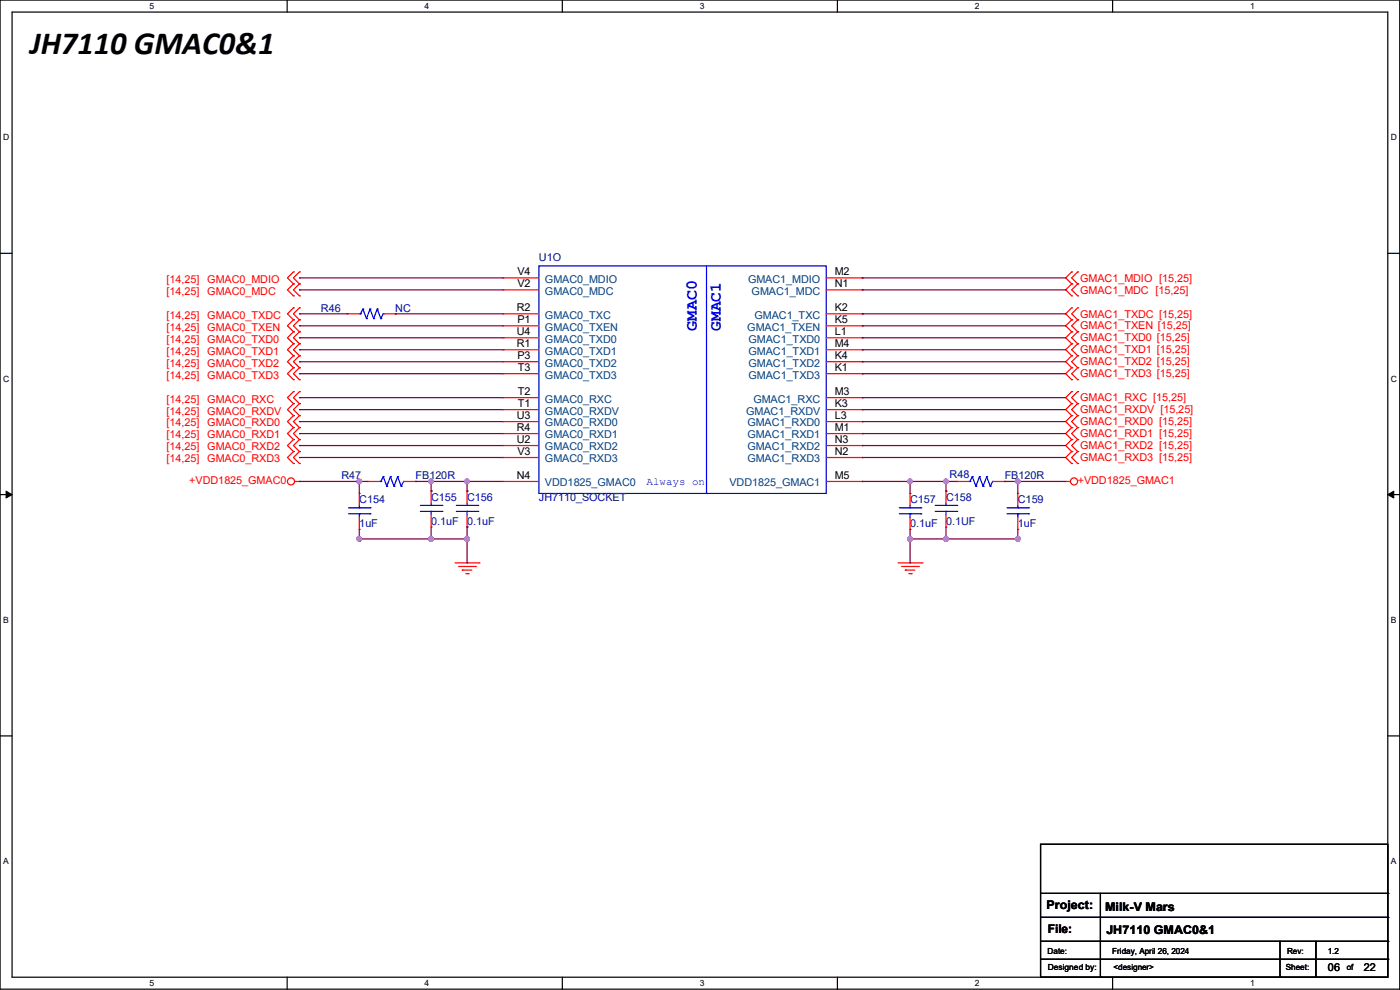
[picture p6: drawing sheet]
<svg xmlns="http://www.w3.org/2000/svg" width="297mm" height="210mm" viewBox="0 0 297 210" stroke-linecap="round" stroke-linejoin="round" font-family="sans-serif">
<path d="M0 0h296.9v209.8h-296.9zM2.6 2.6h291.8v204.7h-291.8z" fill="none" stroke="#000" stroke-width=".25"/>
<g fill="#fff">
<path d="M31.7 .3h1v2h-1z"/>
<path d="M31.7 207.5h1v2.1h-1z"/>
</g>
<path d="M60.9 0v2.6M60.9 207.3v2.5" fill="none" stroke="#000" stroke-width=".25"/>
<g fill="#fff">
<path d="M90.1 .3h1v2h-1z"/>
<path d="M90.1 207.5h1v2.1h-1z"/>
</g>
<path d="M119.3 0v2.6M119.3 207.3v2.5" fill="none" stroke="#000" stroke-width=".25"/>
<g fill="#fff">
<path d="M148.5 .3h1v2h-1z"/>
<path d="M148.5 207.5h1v2.1h-1z"/>
</g>
<path d="M177.7 0v2.6M177.7 207.3v2.5" fill="none" stroke="#000" stroke-width=".25"/>
<g fill="#fff">
<path d="M206.8 .3h1v2h-1z"/>
<path d="M206.8 207.5h1v2.1h-1z"/>
</g>
<path d="M236 0v2.6M236 207.3v2.5" fill="none" stroke="#000" stroke-width=".25"/>
<g fill="#fff">
<path d="M265.2 .3h1v2h-1z"/>
<path d="M265.2 207.5h1v2.1h-1z"/>
<path d="M.7 28.2h1.2v2h-1.2z"/>
<path d="M295 28.2h1.3v2h-1.3z"/>
<path d="M.7 79.3h1.2v2.1h-1.2z"/>
<path d="M295 79.3h1.3v2.1h-1.3z"/>
</g>
<path d="M0 53.7h2.6M294.4 53.7h2.5" fill="none" stroke="#000" stroke-width=".25"/>
<g fill="#fff">
<path d="M.7 130.5h1.2v2h-1.2z"/>
<path d="M295 130.5h1.2v2h-1.2z"/>
</g>
<path d="M0 104.9h2.6M294.4 104.9h2.5" fill="none" stroke="#000" stroke-width=".25"/>
<path d="M1.3 104.2l1.3 .7-1.3 .7zM294.4 104.9l1.3-.7v1.4z" fill="#000" stroke="#000" stroke-width=".21"/>
<g fill="#fff">
<path d="M.7 181.7h1.2v2h-1.2z"/>
<path d="M295 181.7h1.2v2h-1.2z"/>
</g>
<g fill="none" stroke="#000" stroke-width=".25">
<path d="M0 156.1h2.6M294.4 156.1h2.5M220.7 179.1h73.7v28.2h-73.7zM220.7 189.5h73.7M220.7 194.6h73.7M220.7 199.7h73.7M233.4 189.5v17.8M271.5 199.7v7.6M279.2 199.7v7.6M294.4 189.5h.1M294.4 194.6h.1M294.4 199.7h.1"/>
<path d="M220.7 203.5h73.7M233.4 207.3h.1M271.5 207.3h.1M279.2 207.3h.1M294.4 203.5h.1"/>
</g>
<g fill="none" stroke="#f00" stroke-width=".25">
<path d="M62.3 57.7h.1M62.3 57.7l-1.3 1.2 1.3 1.3M63.5 57.7h.1M63.5 57.7l-1.2 1.2 1.2 1.3M106.7 58.9h.1M106.7 58.9h7.6M175.3 58.9h7.6M182.9 58.9h.1M227.4 57.7h.1M227.4 57.7l-1.3 1.2 1.3 1.3M228.6 57.7h.1M228.6 57.7l-1.2 1.2 1.2 1.3"/>
<path d="M62.3 60.2h.1M62.3 62.8h.1M62.3 72.9h.1M62.3 75.5h.1M62.3 70.4h.1M62.3 78h.1M62.3 65.3h.1M62.3 67.8h.1M62.3 60.2l-1.3 1.3 1.3 1.3M62.3 72.9l-1.3 1.3 1.3 1.3M62.3 70.4l-1.3 1.2 1.3 1.3M62.3 78l-1.3 1.3 1.3 1.2"/>
<path d="M62.3 75.5l-1.3 1.2 1.3 1.3M62.3 65.3l-1.3 1.3 1.3 1.2M62.3 67.8l-1.3 1.3 1.3 1.3M63.5 60.2h.1M63.5 62.8h.1M63.5 72.9h.1M63.5 75.5h.1M63.5 70.4h.1M63.5 78h.1M63.5 65.3h.1M63.5 67.8h.1M63.5 60.2l-1.2 1.3 1.2 1.3"/>
<path d="M63.5 72.9l-1.2 1.3 1.2 1.3M63.5 70.4l-1.2 1.2 1.2 1.3M63.5 78l-1.2 1.3 1.2 1.2M63.5 75.5l-1.2 1.2 1.2 1.3M63.5 65.3l-1.2 1.3 1.2 1.2M63.5 67.8l-1.2 1.3 1.2 1.3M73.7 66.6h.1M73.7 66.6h2.5M81.3 66.6h2.5M83.8 66.6h.1M106.7 69.1h.1M106.7 76.7h.1"/>
<path d="M106.7 74.2h.1M106.7 66.6h.1M106.7 79.3h.1M106.7 71.6h.1M106.7 61.5h.1M106.7 79.3h7.6M106.7 66.6h7.6M106.7 76.7h7.6M106.7 69.1h7.6M106.7 71.6h7.6M106.7 74.2h7.6M106.7 61.5h7.6"/>
<path d="M175.3 79.3h7.6M175.3 66.6h7.6M175.3 76.7h7.6M175.3 69.1h7.6M175.3 71.6h7.6M175.3 74.2h7.6M175.3 61.5h7.6M182.9 79.3h.1M182.9 66.6h.1M182.9 76.7h.1M182.9 69.1h.1M182.9 71.6h.1"/>
<path d="M182.9 74.2h.1M182.9 61.5h.1M227.4 60.2h.1M227.4 62.8h.1M227.4 70.4h.1M227.4 72.9h.1M227.4 75.5h.1M227.4 78h.1M227.4 65.3h.1M227.4 67.8h.1M227.4 60.2l-1.3 1.3 1.3 1.3M227.4 70.4l-1.3 1.2 1.3 1.3"/>
<path d="M227.4 72.9l-1.3 1.3 1.3 1.3M227.4 78l-1.3 1.3 1.3 1.2M227.4 75.5l-1.3 1.2 1.3 1.3M227.4 65.3l-1.3 1.3 1.3 1.2M227.4 67.8l-1.3 1.3 1.3 1.3M228.6 62.8h.1M228.6 60.2h.1M228.6 72.9h.1M228.6 70.4h.1M228.6 75.5h.1M228.6 78h.1M228.6 67.8h.1"/>
<path d="M228.6 65.3h.1M228.6 60.2l-1.2 1.3 1.2 1.3M228.6 70.4l-1.2 1.2 1.2 1.3M228.6 72.9l-1.2 1.3 1.2 1.3M228.6 78l-1.2 1.3 1.2 1.2M228.6 75.5l-1.2 1.2 1.2 1.3M228.6 65.3l-1.2 1.3 1.2 1.2M228.6 67.8l-1.2 1.3 1.2 1.3M62.3 90.7h.1M62.3 93.2h.1M62.3 88.2h.1M62.3 95.8h.1"/>
<path d="M62.3 98.3h.1M62.3 83.1h.1M62.3 85.6h.1M62.3 80.5h.1M62.3 90.7l-1.3 1.3 1.3 1.2M62.3 88.2l-1.3 1.2 1.3 1.3M62.3 95.8l-1.3 1.2 1.3 1.3M62.3 93.2l-1.3 1.3 1.3 1.3M62.3 83.1l-1.3 1.2 1.3 1.3M62.3 85.6l-1.3 1.3 1.3 1.3M63.5 90.7h.1M63.5 93.2h.1"/>
<path d="M63.5 88.2h.1M63.5 95.8h.1M63.5 98.3h.1M63.5 83.1h.1M63.5 85.6h.1M63.5 80.5h.1M63.5 90.7l-1.2 1.3 1.2 1.2M63.5 88.2l-1.2 1.2 1.2 1.3M63.5 95.8l-1.2 1.2 1.2 1.3M63.5 93.2l-1.2 1.3 1.2 1.3M63.5 83.1l-1.2 1.2 1.2 1.3M63.5 85.6l-1.2 1.3 1.2 1.3"/>
<path d="M106.7 92h.1M106.7 86.9h.1M106.7 84.3h.1M106.7 94.5h.1M106.7 89.4h.1M106.7 97h.1M106.7 86.9h7.6M106.7 89.4h7.6M106.7 92h7.6M106.7 84.3h7.6M106.7 97h7.6M106.7 94.5h7.6"/>
<path d="M175.3 86.9h7.6M175.3 89.4h7.6M175.3 92h7.6M175.3 84.3h7.6M175.3 97h7.6M175.3 94.5h7.6M182.9 86.9h.1M182.9 89.4h.1M182.9 92h.1M182.9 84.3h.1M182.9 97h.1M182.9 94.5h.1"/>
<path d="M227.4 90.7h.1M227.4 93.2h.1M227.4 88.2h.1M227.4 95.8h.1M227.4 98.3h.1M227.4 85.6h.1M227.4 83.1h.1M227.4 80.5h.1M227.4 90.7l-1.3 1.3 1.3 1.2M227.4 88.2l-1.3 1.2 1.3 1.3M227.4 95.8l-1.3 1.2 1.3 1.3M227.4 93.2l-1.3 1.3 1.3 1.3"/>
<path d="M227.4 85.6l-1.3 1.3 1.3 1.3M227.4 83.1l-1.3 1.2 1.3 1.3M228.6 93.2h.1M228.6 90.7h.1M228.6 88.2h.1M228.6 98.3h.1M228.6 95.8h.1M228.6 85.6h.1M228.6 83.1h.1M228.6 80.5h.1M228.6 90.7l-1.2 1.3 1.2 1.2M228.6 88.2l-1.2 1.2 1.2 1.3"/>
<path d="M228.6 95.8l-1.2 1.2 1.2 1.3M228.6 93.2l-1.2 1.3 1.2 1.3M228.6 85.6l-1.2 1.3 1.2 1.3M228.6 83.1l-1.2 1.2 1.2 1.3M62.5 102.1h1M63.5 102.1h.1M76.2 104.7h.1M76.2 112.3h.1M76.2 104.7v2.5M76.2 109.7v2.6M78 102.1h.1M78 102.1h2.5"/>
<path d="M85.6 102.1h2.6M88.2 102.1h.1M91.5 104.2h.1M91.5 111.8h.1M91.5 104.2v2.5M91.5 109.2v2.6M96.5 119.4h5.1M99.1 104.2h.1M99.1 111.8h.1M99.1 104.2v2.5M99.1 109.2v2.6M101.6 119.4h.1"/>
<path d="M106.7 102.1h.1M106.7 102.1h7.6M175.3 102.1h7.6M182.9 102.1h.1M190.5 119.4h5.1M193.1 104.7h.1M193.1 112.3h.1M193.1 104.7v2.5M193.1 109.7v2.6M195.6 119.4h.1M200.7 104.2h.1M200.7 111.8h.1"/>
<path d="M200.7 104.2v2.5M200.7 109.2v2.6M203 102.1h.1M203 102.1h2.5M210.6 102.1h2.5M213.1 102.1h.1M215.9 104.7h.1M215.9 112.3h.1M215.9 104.7v2.5M215.9 109.7v2.6M226.1 102.1h.1M226.1 102.1h1"/>
<path d="M97.3 120.2h3.6M98.1 120.9h.1M98.1 120.9h2M98.8 121.7h.5M99.3 121.7h.1M100.9 120.2h.1M191.3 120.2h3.5M192 120.9h.1M192 120.9h2.1M192.8 121.7h.5M193.3 121.7h.1M194.8 120.2h.1"/>
<circle cx="61.7" cy="102.1" r=".75"/>
<circle cx="227.8" cy="102.1" r=".75"/>
</g>
<g fill="none" stroke="#00f" stroke-width=".25">
<path d="M114.3 56.4h61v48.3h-61zM149.9 56.4v48.3M76.2 66.6h.3M76.5 66.6h.1M77 65.6h.1M77 65.6l-.5 1M77 65.6l.7 2M77.7 67.6h.1M78.5 65.6h.1M78.5 65.6l-.8 2M78.5 65.6l.8 2M79.3 67.6h.1"/>
<path d="M80 65.6h.1M80 65.6l-.7 2M80 65.6l.8 2M80.8 67.6h.1M81.3 66.6h.1M81.3 66.6l-.5 1M73.9 109h4.6M73.9 107.7h4.6M76.2 107.7h.1M76.2 109h.1M76.2 107.2v.5M76.2 109v.7"/>
<path d="M78.5 109h.1M78.5 107.7h.1M80.5 102.1h.3M80.8 102.1h.1M81.3 101.1h.1M81.3 101.1l-.5 1M81.3 101.1l.8 2M82.1 103.1h.1M82.8 101.1h.1M82.8 101.1l-.7 2M82.8 101.1l.8 2M83.6 103.1h.1"/>
<path d="M84.3 101.1h.1M84.3 101.1l-.7 2M84.3 101.1l.8 2M85.1 103.1h.1M85.6 102.1h.1M85.6 102.1l-.5 1M89.2 108.5h4.5M89.2 107.2h4.5M91.5 107.2h.1M91.5 108.5h.1M91.5 106.7v.5M91.5 108.5v.7"/>
<path d="M93.7 108.5h.1M93.7 107.2h.1M96.8 108.5h4.6M96.8 107.2h4.6M99.1 107.2h.1M99.1 108.5h.1M99.1 106.7v.5M99.1 108.5v.7M101.4 108.5h.1M101.4 107.2h.1M149.9 104.7h.1M190.8 109h4.5"/>
<path d="M190.8 107.7h4.5M193.1 107.7h.1M193.1 109h.1M193.1 107.2v.5M193.1 109v.7M195.3 109h.1M195.3 107.7h.1M198.4 108.5h4.6M198.4 107.2h4.6M200.7 107.2h.1M200.7 108.5h.1M200.7 106.7v.5"/>
<path d="M200.7 108.5v.7M203 108.5h.1M203 107.2h.1M205.5 102.1h.3M205.8 102.1h.1M206.3 101.1h.1M206.3 101.1l-.5 1M206.3 101.1l.7 2M207 103.1h.1M207.8 101.1h.1M207.8 101.1l-.8 2M207.8 101.1l.8 2"/>
<path d="M208.6 103.1h.1M209.3 101.1h.1M209.3 101.1l-.7 2M209.3 101.1l.8 2M210.1 103.1h.1M210.6 102.1h.1M210.6 102.1l-.5 1M213.6 109h4.6M213.6 107.7h4.6M215.9 107.7h.1M215.9 109h.1M215.9 107.2v.5"/>
<path d="M215.9 109v.7M218.2 109h.1M218.2 107.7h.1"/>
</g>
<g fill="none" stroke="#800040" stroke-width=".25">
<path d="M63.5 58.9h.1M63.5 58.9h43.2M182.9 58.9h.1M182.9 58.9h43.2M63.5 61.5h.1M63.5 66.6h.1M63.5 69.1h.1M63.5 71.6h.1M63.5 74.2h.1M63.5 76.7h.1M63.5 79.3h.1M63.5 61.5h43.2"/>
<path d="M63.5 66.6h10.2M63.5 69.1h43.2M63.5 71.6h43.2M63.5 74.2h43.2M63.5 76.7h43.2M63.5 79.3h43.2M83.8 66.6h.1M83.8 66.6h22.9M182.9 61.5h.1M182.9 66.6h.1M182.9 69.1h.1M182.9 71.6h.1"/>
<path d="M182.9 74.2h.1M182.9 76.7h.1M182.9 79.3h.1M182.9 61.5h43.2M182.9 66.6h43.2M182.9 69.1h43.2M182.9 71.6h43.2M182.9 74.2h43.2M182.9 76.7h43.2M182.9 79.3h43.2M63.5 84.3h.1M63.5 86.9h.1"/>
<path d="M63.5 94.5h.1M63.5 97h.1M63.5 89.4h.1M63.5 92h.1M63.5 92h43.2M63.5 89.4h43.2M63.5 97h43.2M63.5 94.5h43.2M63.5 86.9h43.2M63.5 84.3h43.2M182.9 92h.1M182.9 89.4h.1"/>
<path d="M182.9 97h.1M182.9 94.5h.1M182.9 86.9h.1M182.9 84.3h.1M182.9 92h43.2M182.9 89.4h43.2M182.9 97h43.2M182.9 94.5h43.2M182.9 86.9h43.2M182.9 84.3h43.2M63.5 102.1h.1M63.5 102.1h14.5"/>
<path d="M76.2 114.3h.1M76.2 102.1h.1M76.2 114.8h.1M76.2 102.1v2.6M76.2 112.3v2.5M76.2 114.3h22.9M88.2 102.1h.1M88.2 102.1h18.5M91.5 102.1h.1M91.5 104.2h.1M91.5 114.3h.1M91.5 102.1v2.1"/>
<path d="M91.5 111.8v2.5M99.1 104.2h.1M99.1 111.8h.1M99.1 102.1h.1M99.1 119.4h.1M99.1 114.3h.1M99.1 102.1v2.1M99.1 111.8v7.6M182.9 102.1h.1M182.9 102.1h20.1M193.1 102.1h.1M193.1 114.3h.1"/>
<path d="M193.1 119.4h.1M193.1 102.1v2.6M193.1 112.3v7.1M193.1 114.3h22.8M200.7 104.2h.1M200.7 102.1h.1M200.7 114.3h.1M200.7 102.1v2.1M200.7 111.8v2.5M213.1 102.1h.1M213.1 102.1h13M215.9 114.3h.1"/>
<path d="M215.9 102.1h.1M215.9 114.8h.1M215.9 102.1v2.6M215.9 112.3v2.5"/>
</g>
<g fill="#f0f" stroke="#f0f" stroke-width=".25">
<circle cx="99.1" cy="102.1" r=".5"/>
<circle cx="91.5" cy="102.1" r=".5"/>
<circle cx="76.2" cy="102.1" r=".5"/>
<circle cx="200.7" cy="102.1" r=".5"/>
<circle cx="193.1" cy="102.1" r=".5"/>
<circle cx="215.9" cy="102.1" r=".5"/>
<circle cx="76.2" cy="114.3" r=".5"/>
<circle cx="91.5" cy="114.3" r=".5"/>
<circle cx="99.1" cy="114.3" r=".5"/>
<circle cx="193.1" cy="114.3" r=".5"/>
<circle cx="200.7" cy="114.3" r=".5"/>
<circle cx="215.9" cy="114.3" r=".5"/>
</g>
<text font-size="6.9" x="6.4" y="11.4">JH7110 GMAC0&amp;1</text>
<g font-size="3.6" fill="#00f">
<text x="147.8" y="70.1" transform="rotate(-90 147.8 70.1)">GMAC0</text>
<text x="152.9" y="70.1" transform="rotate(-90 152.9 70.1)">GMAC1</text>
</g>
<g font-size="2.5">
<text x="222" y="192.9">Project:</text>
<text x="222.3" y="198">File:</text>
<text x="234.5" y="193.1">Milk-V Mars</text>
<text x="234.7" y="198.2">JH7110 GMAC0&amp;1</text>
</g>
<g font-size="2.3" fill="#f00">
<text x="35.3" y="60">[14,25]</text>
<text x="44" y="60">GMAC0_MDIO</text>
<text x="229.1" y="59.7">GMAC1_MDIO [15,25]</text>
<text x="35.3" y="62.5">[14,25]</text>
<text x="44" y="62.5">GMAC0_MDC</text>
<text x="229.1" y="62.3">GMAC1_MDC [15,25]</text>
<text x="35.3" y="67.6">[14,25]</text>
<text x="35.3" y="70.1">[14,25]</text>
<text x="44" y="67.6">GMAC0_TXDC</text>
<text x="44" y="70.1">GMAC0_TXEN</text>
<text x="229.1" y="67.4">GMAC1_TXDC [15,25]</text>
<text x="229.1" y="69.9">GMAC1_TXEN [15,25]</text>
<text x="35.3" y="75.2">[14,25]</text>
<text x="35.3" y="72.7">[14,25]</text>
<text x="35.3" y="77.8">[14,25]</text>
<text x="44" y="75.2">GMAC0_TXD1</text>
<text x="44" y="72.7">GMAC0_TXD0</text>
<text x="44" y="77.8">GMAC0_TXD2</text>
<text x="229.1" y="72.4">GMAC1_TXD0 [15,25]</text>
<text x="229.1" y="75">GMAC1_TXD1 [15,25]</text>
<text x="229.1" y="77.5">GMAC1_TXD2 [15,25]</text>
<text x="35.3" y="80.3">[14,25]</text>
<text x="44" y="80.3">GMAC0_TXD3</text>
<text x="229.1" y="80.1">GMAC1_TXD3 [15,25]</text>
<text x="35.3" y="85.4">[14,25]</text>
<text x="35.3" y="87.9">[14,25]</text>
<text x="44" y="85.4">GMAC0_RXC</text>
<text x="44" y="87.9">GMAC0_RXDV</text>
<text x="229.1" y="87.7">GMAC1_RXDV [15,25]</text>
<text x="229.1" y="85.1">GMAC1_RXC [15,25]</text>
<text x="35.3" y="93">[14,25]</text>
<text x="35.3" y="90.5">[14,25]</text>
<text x="35.3" y="95.5">[14,25]</text>
<text x="44" y="93">GMAC0_RXD1</text>
<text x="44" y="90.5">GMAC0_RXD0</text>
<text x="44" y="95.5">GMAC0_RXD2</text>
<text x="229.1" y="92.8">GMAC1_RXD1 [15,25]</text>
<text x="229.1" y="90.2">GMAC1_RXD0 [15,25]</text>
<text x="229.1" y="95.3">GMAC1_RXD2 [15,25]</text>
<text x="35.3" y="98.1">[14,25]</text>
<text x="44" y="98.1">GMAC0_RXD3</text>
<text x="229.1" y="97.8">GMAC1_RXD3 [15,25]</text>
<text x="40.2" y="102.7">+VDD1825_GMAC0</text>
<text x="228.6" y="102.7">+VDD1825_GMAC1</text>
</g>
<g font-size="2.3">
<text x="109.8" y="58.4">V4</text>
<text x="177.1" y="58.4">M2</text>
<text x="109.8" y="61">V2</text>
<text x="177.1" y="61">N1</text>
<text x="109.6" y="66">R2</text>
<text x="109.6" y="71.1">U4</text>
<text x="109.8" y="68.6">P1</text>
<text x="177.1" y="66">K2</text>
<text x="177.1" y="68.6">K5</text>
<text x="177.1" y="71.1">L1</text>
<text x="109.6" y="73.7">R1</text>
<text x="109.8" y="76.2">P3</text>
<text x="177.1" y="76.2">K4</text>
<text x="177.1" y="73.7">M4</text>
<text x="109.9" y="83.8">T2</text>
<text x="109.9" y="78.7">T3</text>
<text x="177.1" y="78.7">K1</text>
<text x="177.1" y="83.8">M3</text>
<text x="109.6" y="88.9">U3</text>
<text x="109.9" y="86.4">T1</text>
<text x="177.1" y="86.4">K3</text>
<text x="177.1" y="88.9">L3</text>
<text x="109.6" y="91.4">R4</text>
<text x="109.6" y="94">U2</text>
<text x="177.1" y="91.4">M1</text>
<text x="177.1" y="94">N3</text>
<text x="109.6" y="101.6">N4</text>
<text x="109.8" y="96.5">V3</text>
<text x="177.1" y="101.6">M5</text>
<text x="177.1" y="96.5">N2</text>
<text x="281.7" y="206">06</text>
<text x="289.3" y="206">22</text>
</g>
<g font-size="2.3" fill="#000080">
<text x="114.3" y="55.4">U1O</text>
<text x="68.1" y="66.1">R46</text>
<text x="83.8" y="66.1">NC</text>
<text x="72.4" y="101.6">R47</text>
<text x="88.2" y="101.6">FB120R</text>
<text x="201.5" y="101.4">R48</text>
<text x="213.1" y="101.6">FB120R</text>
<text x="76.2" y="106.7">C154</text>
<text x="91.5" y="106.2">C155</text>
<text x="99.1" y="106.2">C156</text>
<text x="114.3" y="106.2">JH7110_SOCKET</text>
<text x="193.1" y="106.7">C157</text>
<text x="200.7" y="106.2">C158</text>
<text x="215.9" y="106.7">C159</text>
<text x="76.2" y="111.8">1uF</text>
<text x="91.5" y="111.3">0.1uF</text>
<text x="99.1" y="111.3">0.1uF</text>
<text x="193.1" y="111.8">0.1uF</text>
<text x="200.7" y="111.3">0.1UF</text>
<text x="215.9" y="111.8">1uF</text>
</g>
<g font-size="2.3" fill="#004080">
<text x="115.6" y="60">GMAC0_MDIO</text>
<text x="158.7" y="60">GMAC1_MDIO</text>
<text x="115.6" y="62.5">GMAC0_MDC</text>
<text x="159.5" y="62.5">GMAC1_MDC</text>
<text x="115.6" y="70.1">GMAC0_TXEN</text>
<text x="115.6" y="67.6">GMAC0_TXC</text>
<text x="158.5" y="70.1">GMAC1_TXEN</text>
<text x="160.1" y="67.6">GMAC1_TXC</text>
<text x="115.6" y="77.8">GMAC0_TXD2</text>
<text x="115.6" y="75.2">GMAC0_TXD1</text>
<text x="115.6" y="72.7">GMAC0_TXD0</text>
<text x="158.8" y="77.8">GMAC1_TXD2</text>
<text x="158.8" y="72.7">GMAC1_TXD0</text>
<text x="158.8" y="75.2">GMAC1_TXD1</text>
<text x="115.6" y="80.3">GMAC0_TXD3</text>
<text x="158.8" y="80.3">GMAC1_TXD3</text>
<text x="115.6" y="87.9">GMAC0_RXDV</text>
<text x="115.6" y="85.4">GMAC0_RXC</text>
<text x="158.3" y="87.9">GMAC1_RXDV</text>
<text x="159.8" y="85.4">GMAC1_RXC</text>
<text x="115.6" y="93">GMAC0_RXD1</text>
<text x="115.6" y="95.5">GMAC0_RXD2</text>
<text x="115.6" y="90.5">GMAC0_RXD0</text>
<text x="158.5" y="90.5">GMAC1_RXD0</text>
<text x="158.5" y="93">GMAC1_RXD1</text>
<text x="158.5" y="95.5">GMAC1_RXD2</text>
<text x="115.6" y="98.1">GMAC0_RXD3</text>
<text x="158.5" y="98.1">GMAC1_RXD3</text>
<text x="115.6" y="103.2">VDD1825_GMAC0</text>
<text x="154.7" y="103.2">VDD1825_GMAC1</text>
</g>
<text font-size="2.3" fill="#00f" x="137.2" y="102.9">Always on</text>
<g font-size="1.8">
<text x="31.7" y="1.9">5</text>
<text x="90.1" y="1.9">4</text>
<text x="148.5" y="1.9">3</text>
<text x="206.8" y="1.9">2</text>
<text x="265.2" y="1.9">1</text>
<text x=".7" y="29.8">D</text>
<text x="295.1" y="29.8">D</text>
<text x=".7" y="81">C</text>
<text x="295.1" y="81">C</text>
<text x=".7" y="132.1">B</text>
<text x="295.1" y="132.1">B</text>
<text x=".7" y="183.3">A</text>
<text x="295.1" y="183.3">A</text>
<text x="222.3" y="202.3">Date:</text>
<text x="236" y="202.3">Friday, April 26, 2024</text>
<text x="273" y="202.3">Rev:</text>
<text x="281.7" y="202.3">1.2</text>
<text x="31.7" y="209.2">5</text>
<text x="90.1" y="209.2">4</text>
<text x="148.5" y="209.2">3</text>
<text x="206.8" y="209.2">2</text>
<text x="222.3" y="205.8">Designed by:</text>
<text x="236.2" y="205.8">&lt;designer&gt;</text>
<text x="265.2" y="209.2">1</text>
<text x="272.8" y="205.8">Sheet:</text>
<text x="285.7" y="205.8">of</text>
</g>
</svg>
